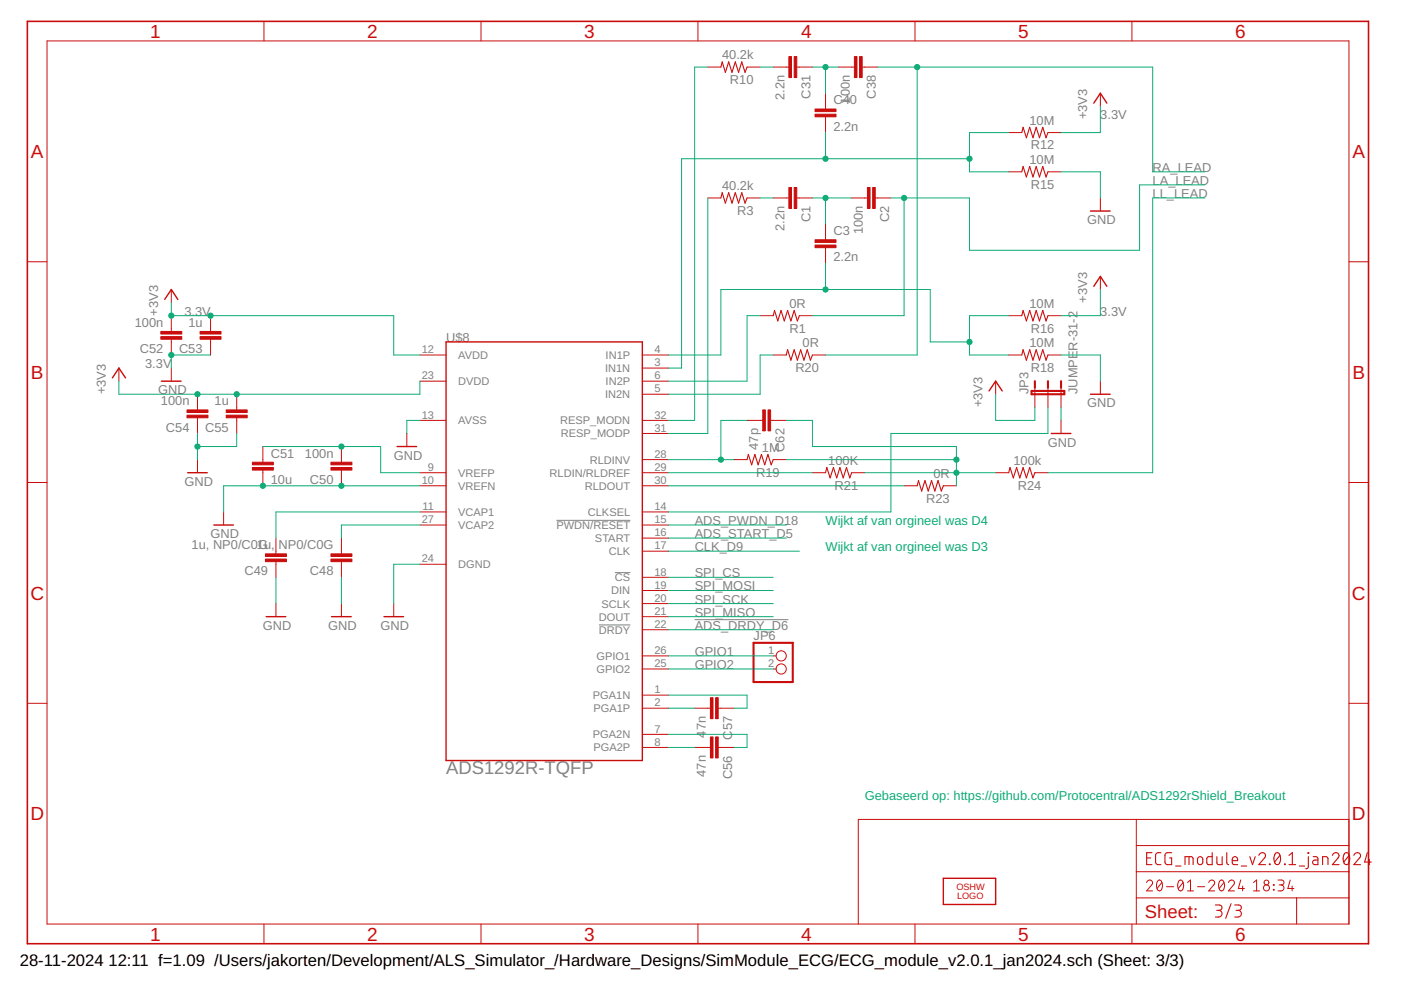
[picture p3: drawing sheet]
<svg xmlns="http://www.w3.org/2000/svg" width="297mm" height="210mm" viewBox="0 0 297 210" stroke-linecap="round" stroke-linejoin="round" font-family="sans-serif">
<path d="M118 110.3h15.6M127 132.5h6.6M130.4 121.4h3.2M147.3 131.4h19.9" fill="none" stroke="#808080" stroke-width=".21"/>
<g fill="none" stroke="#c90d0c" stroke-width=".3">
<path d="M231.9 21.9l1.4-2.1 1.4 2.1M231.2 44.7h4.2M34.9 63.5l1.4-2.1 1.4 2.1M94.6 72.5h41.6v88.7h-41.6zM231.9 60.7l1.4-2.1 1.4 2.1M23.8 80.1l1.4-2.1 1.4 2.1M34.2 80.8h4.2M84.2 94.7h4.1M209.7 82.9l1.4-2.1 1.4 2.1M222.9 91.9h4.2M231.2 83.6h4.2M39.8 100.2h4.1"/>
<path d="M45.3 111.3h4.2M56.4 130.7h4.2M70.3 130.7h4.2M81.4 130.7h4.2M200 186.2h11.1v5.6h-11.1z"/>
</g>
<g fill="none" stroke="#c90d0c" stroke-width=".21">
<path d="M10 8.7h276v187.2h-276zM56 4.5v4.2M102 4.5v4.2M148 4.5v4.2M150.1 14.2h2.7M158.4 14.2h2.8M163.9 14.2h3.4M168.9 14.2h3.4M175 19.8v3.3M177.8 14.2h3.3M182.8 14.2h3.3M194 4.5v4.2"/>
<path d="M233.3 19.8v2.8M240 4.5v4.2M175 24.8v3.3M213.9 28.1h2.7M213.9 36.4h2.7M222.2 28.1h2.8M222.2 36.4h2.8M5.8 55.5h4.2M150.1 42h2.7M158.4 42h2.8M163.9 42h3.4M168.9 42h3.4"/>
<path d="M175 47.5v3.3M175 52.5v3.3M180.6 42h3.3M185.6 42h3.3M233.3 42v2.7M233.3 58.6v2.8M286 55.5h4.2M25.2 78v2.8M36.3 61.4v2.8M36.3 66.9v3.4M36.3 71.9v3.4M36.3 78v2.8"/>
<path d="M44.6 66.9v3.4M44.6 71.9v3.4M89 75.3h5.6M136.2 78h5.5M136.2 75.3h5.5M161.2 66.9h2.7M163.9 75.3h2.8M169.5 66.9h2.8M172.3 75.3h2.7M213.9 75.3h2.7M213.9 66.9h2.7M222.2 75.3h2.8"/>
<path d="M222.2 66.9h2.8M41.9 83.6v3.3M41.9 88.6v3.3M41.9 97.5v2.7M50.2 83.6v3.3M50.2 88.6v3.3M55.7 94.7v3.3M55.7 99.7v3.3M72.4 94.7v3.3M72.4 99.7v3.3M86.3 91.9v2.8M89 80.8h5.6"/>
<path d="M89 89.1h5.6M136.2 83.6h5.5M136.2 80.8h5.5M136.2 89.1h5.5M136.2 97.5h5.5M136.2 91.9h5.5M155.6 97.5h2.8M158.4 89.1h3.3M163.4 89.1h3.3M163.9 97.5h2.8M211.1 80.8v2.8M219.4 82.2v4.2"/>
<path d="M222.2 82.2v4.2M225 82.2v4.2M225 89.1v2.8M233.3 80.8v2.8M5.8 102.3h4.2M47.4 108.5v2.8M58.5 114.1v3.3M58.5 119.1v3.3M72.4 114.1v3.3M72.4 119.1v3.3M89 100.2h5.6M89 103h5.6"/>
<path d="M89 108.5h5.6M89 111.3h5.6M89 119.6h5.6M136.2 100.2h5.5M136.2 103h5.5M136.2 108.5h5.5M136.2 111.3h5.5M136.2 116.9h5.5M136.2 114.1h5.5M172.3 100.2h2.7M180.6 100.2h2.7M191.7 103h2.8"/>
<path d="M200 103h2.8M211.1 100.2h2.8M219.4 100.2h2.8M286 102.3h4.2M58.5 128v2.7M72.4 128v2.7M83.5 128v2.7M136.2 125.2h5.5M136.2 130.7h5.5M136.2 128h5.5M136.2 122.4h5.5M136.2 133.5h5.5"/>
<path d="M136.2 139.1h5.5M163.9 139.1h.6M5.8 149.1h4.2M136.2 141.8h5.5M136.2 147.4h5.5M136.2 150.2h5.5M136.2 155.7h5.5M136.2 158.5h5.5M147.3 150.2h3.3M147.3 158.5h3.3M152.3 150.2h3.3M152.3 158.5h3.3"/>
<path d="M163.9 141.8h.6M286 149.1h4.2M240.9 173.7v22.2M240.9 179.3h45.1M286 173.7h-104v22.2M56 195.9v4.2M102 195.9v4.2M148 195.9v4.2M194 195.9v4.2M240 195.9v4.2M240.9 190.4h45.1M240.9 184.8h45.1"/>
<path d="M243.1 187.1a.63 .63 0 0 1 .9-.5 .63 .63 0 0 1 .2 1l-1.1 1.3h1.3M245.5 186.8a.52 .52 0 0 1 .6-.1 .52 .52 0 0 1 .3 .5 1.3 1.3 0 0 1-.6 1.7 1.35 1.35 0 0 1-.4-2zM246.3 187.1l-1 1.3M247.3 188h1.5M250 186.8a.53 .53 0 0 1 .6-.2 .53 .53 0 0 1 .3 .6 1.3 1.3 0 0 1-.6 1.7 1.35 1.35 0 0 1-.4-2zM250.8 187.1l-1 1.3M251.8 188.9h1.2M251.8 187.1l.6-.5v2.3M253.9 188h1.5M256.3 187.1a.63 .63 0 0 1 .9-.5 .63 .63 0 0 1 .1 1l-1 1.3h1.2M258.7 186.8a.52 .52 0 0 1 .6-.1 .52 .52 0 0 1 .2 .5 1.3 1.3 0 0 1-.5 1.7 1.35 1.35 0 0 1-.4-2zM259.5 187.1l-1 1.3"/>
<path d="M260.5 187.1a.63 .63 0 0 1 .8-.5 .63 .63 0 0 1 .2 1l-1 1.3h1.2M263.1 186.6l-.5 1.8h1.2M263.5 187.9v1M265.8 188.9h1.3M265.8 187.1l.6-.5v2.3M270 187.6l.1 .1zM270 188.6l.1 .1zM271 186.6h.7a.52 .52 0 0 1 .5 .5 .52 .52 0 0 1-.5 .5h-.5M271.6 187.6a.63 .63 0 0 1 .6 .7 .63 .63 0 0 1-.6 .6h-.6M273.6 186.6l-.6 1.8h1.3M274 187.9v1M274.9 190.4v5.5"/>
<circle cx="165.6" cy="139.1" r="1.08"/>
<circle cx="165.6" cy="141.8" r="1.08"/>
<circle cx="268.5" cy="188.2" r=".64"/>
<circle cx="268.5" cy="187.1" r=".51"/>
</g>
<g fill="#c90d0c" stroke="#c90d0c" stroke-width=".21">
<path d="M70.2 117.4h4.4v.6h-4.4z"/>
<path d="M70.2 118.5h4.4v.6h-4.4z"/>
<path d="M56.3 117.4h4.4v.6h-4.4z"/>
<path d="M56.3 118.5h4.4v.6h-4.4z"/>
<path d="M70.2 98h4.4v.6h-4.4z"/>
<path d="M70.2 99.1h4.4v.6h-4.4z"/>
<path d="M53.5 99.1h4.5v.6h-4.5z"/>
<path d="M53.5 98h4.5v.6h-4.5z"/>
<path d="M34.1 70.3h4.4v.5h-4.4z"/>
<path d="M34.1 71.4h4.4v.5h-4.4z"/>
<path d="M42.4 70.3h4.5v.5h-4.5z"/>
<path d="M42.4 71.4h4.5v.5h-4.5z"/>
<path d="M39.6 86.9h4.5v.6h-4.5z"/>
<path d="M39.6 88h4.5v.6h-4.5z"/>
<path d="M48 86.9h4.4v.6h-4.4z"/>
<path d="M48 88h4.4v.6h-4.4z"/>
<path d="M150.6 156.3h.6v4.4h-.6z"/>
<path d="M151.7 156.3h.6v4.4h-.6z"/>
<path d="M150.6 147.9h.6v4.5h-.6z"/>
<path d="M151.7 147.9h.6v4.5h-.6z"/>
<path d="M161.7 86.9h.6v4.5h-.6z"/>
<path d="M162.8 86.9h.6v4.5h-.6z"/>
<path d="M167.3 39.8h.5v4.4h-.5z"/>
<path d="M168.4 39.8h.5v4.4h-.5z"/>
<path d="M183.9 39.8h.6v4.4h-.6z"/>
<path d="M185 39.8h.6v4.4h-.6z"/>
<path d="M172.8 52h4.4v.5h-4.4z"/>
<path d="M172.8 50.8h4.4v.6h-4.4z"/>
<path d="M167.3 12h.5v4.4h-.5z"/>
<path d="M168.4 12h.5v4.4h-.5z"/>
<path d="M181.1 12h.6v4.4h-.6z"/>
<path d="M182.2 12h.6v4.4h-.6z"/>
<path d="M172.8 24.2h4.4v.6h-4.4z"/>
<path d="M172.8 23.1h4.4v.6h-4.4z"/>
</g>
<g fill="none" stroke="#c90d0c" stroke-width=".23">
<path d="M152.8 14.2l.3-1.1 .7 2.2 .7-2.2 .7 2.2 .7-2.2 .7 2.2 .7-2.2 .7 2.2 .4-1.1M216.6 28.1l.3-1.1 .7 2.2 .7-2.2 .7 2.2 .7-2.2 .7 2.2 .7-2.2 .7 2.2 .4-1.1M216.6 36.4l.3-1.1 .7 2.2 .7-2.2 .7 2.2 .7-2.2 .7 2.2 .7-2.2 .7 2.2 .4-1.1M152.8 42l.3-1.1 .7 2.2 .7-2.2 .7 2.2 .7-2.2 .7 2.2 .7-2.2 .7 2.2 .4-1.1M163.9 66.9l.3-1.1 .7 2.3 .7-2.3 .7 2.3 .7-2.3 .7 2.3 .7-2.3 .7 2.3 .4-1.2M166.7 75.3l.3-1.2 .7 2.3 .7-2.3 .7 2.3 .7-2.3 .7 2.3 .7-2.3 .6 2.3 .5-1.1M216.6 66.9l.3-1.1 .7 2.3 .7-2.3 .7 2.3 .7-2.3 .7 2.3 .7-2.3 .7 2.3 .4-1.2M216.6 75.3l.3-1.2 .7 2.3 .7-2.3 .7 2.3 .7-2.3 .7 2.3 .7-2.3 .7 2.3 .4-1.1M158.4 97.5l.3-1.1 .7 2.2 .6-2.2 .7 2.2 .7-2.2 .7 2.2 .7-2.2 .7 2.2 .4-1.1M175 100.2l.3-1.1 .7 2.2 .7-2.2 .7 2.2 .7-2.2 .7 2.2 .7-2.2 .7 2.2 .4-1.1M194.5 103l.2-1.1 .7 2.2 .7-2.2 .7 2.2 .7-2.2 .7 2.2 .7-2.2 .7 2.2 .4-1.1M213.9 100.2l.2-1.1 .7 2.2 .7-2.2 .7 2.2 .7-2.2 .7 2.2 .7-2.2 .7 2.2 .4-1.1"/>
<path d="M243.1 181.9h.9M244.2 180.8h-1.1v2.5h1.1M246.1 180.8l-.9 .1-.2 .5 .1 1.7 .3 .2h.7M248.4 180.8h-1l-.4 .4v1.7l.4 .4h1v-1.4h-.4M249.3 183.6h1.1M251.2 183.3v-1.7l1.6 .2 .2 1.5M252.1 181.6v1.7M254 181.8l.6-.2a1.02 1.02 0 0 1 .1 1.7h-.5l-.3-.3zM257 180.8v2.5h-.9l-.2-.4v-1l.4-.3h.7M257.7 191.9h.8a.57 .57 0 0 1 .6 .5 .57 .57 0 0 1-.6 .6h-.5M258 181.6v1.5l.4 .2h.7v-1.7M258.4 193a.71 .71 0 0 1 .7 .7 .71 .71 0 0 1-.7 .7h-.7"/>
<path d="M260.1 180.8v2.1l.1 .3 .3 .1M261 191.6l-1.1 3.1M261.3 182.5h1.1a.6 .6 0 0 0-.4-.9 .6 .6 0 0 0-.7 .6l.1 1 1 .1M261.8 191.9h.8a.57 .57 0 0 1 .6 .5 .57 .57 0 0 1-.6 .6h-.5M262.5 193a.71 .71 0 0 1 .7 .7 .71 .71 0 0 1-.7 .7h-.7M263.2 183.6h1.1M265 181.6l.6 1.7 .5-1.7M266.9 181.4a.7 .7 0 0 1 1-.6 .7 .7 0 0 1 .2 1.1l-1.2 1.4h1.4M269.1 183.2l.2 .1zM270.5 180.9a.72 .72 0 0 1 .8 .1 .72 .72 0 0 1 .2 .7 1.19 1.19 0 0 1-.7 1.6 1.17 1.17 0 0 1-.7-1.6zM271.4 181.4l-1.2 1.4M272.3 183.2l.2 .1z"/>
<path d="M273.3 183.3h1.4M273.3 181.4l.7-.6v2.5M275.5 183.6h1.1M277.3 180.8l.2 .1zM277.4 181.6v2.3l-.6 .3M278.4 181.6l.8 .1 .2 .4v1.2h-.6a.49 .49 0 0 1-.5-.5 .49 .49 0 0 1 .5-.4h.6M280.4 183.3v-1.7l1 .2 .2 1.5M282.5 181.4a.7 .7 0 0 1 1-.6 .7 .7 0 0 1 .2 1.1l-1.2 1.4h1.4M285.2 180.9a.72 .72 0 0 1 .7 .1 .72 .72 0 0 1 .3 .7 1.19 1.19 0 0 1-.7 1.6 1.15 1.15 0 0 1-.7-1.6zM286 181.4l-1.1 1.4M287 181.4a.7 .7 0 0 1 1-.6 .7 .7 0 0 1 .2 1.1l-1.2 1.4h1.5M289.9 180.8l-.6 2h1.4"/>
<path d="M290.3 182.2v1.1"/>
</g>
<path d="M5.8 4.5h284.4v195.6h-284.4z" fill="none" stroke="#c90d0c" stroke-width=".34"/>
<path d="M218.7 82.9h7v.7h-7zM219.4 80.8v1.4M222.2 80.8v1.4M225 80.8v1.4M159.8 136.3h8.3v8.3h-8.3z" fill="none" stroke="#c90d0c" stroke-width=".44"/>
<g fill="none" stroke="#0dab76" stroke-width=".21">
<path d="M150.1 14.2h-2.8v74.9h-5.6M161.2 14.2h2.7M172.3 14.2h5.5M175 14.2v5.6M186.1 14.2h58.3v22.2h11.1M194.5 14.2v61.1h-19.5M175 28.1v5.6M205.5 33.7h-61v44.3h-2.8M213.9 28.1h-8.4v8.3h8.4M225 36.4h8.3v5.6M233.3 22.6v5.5h-8.3M255.5 39.2h-13.9v13.9h-36.1v-11.1h-16.6"/>
<path d="M150.1 42v49.9h-8.4M161.2 42h2.7M172.3 42h8.3M175 42v5.5M175 55.8v5.6M191.7 42v24.9h-19.4M255.5 42h-11.1v58.2h-22.2M36.3 64.2v2.7h47.2v8.4h5.5M44.6 75.3h-8.3v2.7M161.2 66.9h-2.8v13.9h-16.7M163.9 75.3h-2.7v8.3h-19.5M205.5 72.5h-8.3v-11.1h-44.4v13.9h-11.1"/>
<path d="M213.9 66.9h-8.4v8.4h8.4M225 75.3h8.3v5.5M233.3 61.4v5.5h-8.3M25.2 80.8v2.8h63.8v-2.8M41.9 91.9v5.6M50.2 91.9v2.8h-8.3M55.7 94.7h25v5.5h8.3M89 89.1h-2.7v2.8M141.7 97.5h13.9M158.4 89.1h-5.6v8.4M166.7 89.1h5.6v5.6h30.5v8.3M166.7 97.5h36.1"/>
<path d="M211.1 83.6v5.5h8.3v-2.7M222.2 86.4v5.5h-33.3v16.6h-47.2M225 86.4v2.7M89 111.3h-16.6v2.8M89 108.5h-30.5v5.6M89 119.6h-5.5v8.4M89 103h-41.6v5.5M141.7 103h50M141.7 111.3h25M141.7 100.2h30.6M141.7 116.9h27.8M141.7 114.1h25"/>
<path d="M183.3 100.2h27.8M58.5 122.4v5.6M72.4 122.4v5.6M141.7 130.7h22.2M141.7 128h22.2M141.7 125.2h22.2M141.7 139.1h22.2M141.7 122.4h22.2M141.7 133.5h22.2M141.7 158.5h5.6M141.7 155.7h16.7v2.8h-2.8M141.7 147.4h16.7v2.8h-2.8"/>
<path d="M141.7 150.2h5.6M141.7 141.8h22.2"/>
</g>
<g fill="#0dab76" stroke="#0dab76" stroke-width=".21">
<circle cx="36.3" cy="75.3" r=".55"/>
<circle cx="41.9" cy="94.7" r=".55"/>
<circle cx="72.4" cy="103" r=".55"/>
<circle cx="55.7" cy="103" r=".55"/>
<circle cx="72.4" cy="94.7" r=".55"/>
<circle cx="191.7" cy="42" r=".55"/>
<circle cx="175" cy="42" r=".55"/>
<circle cx="175" cy="14.2" r=".55"/>
<circle cx="194.5" cy="14.2" r=".55"/>
<circle cx="205.5" cy="33.7" r=".55"/>
<circle cx="175" cy="33.7" r=".55"/>
<circle cx="205.5" cy="72.5" r=".55"/>
<circle cx="175" cy="61.4" r=".55"/>
<circle cx="152.8" cy="97.5" r=".55"/>
<circle cx="202.8" cy="100.2" r=".55"/>
<circle cx="202.8" cy="97.5" r=".55"/>
<circle cx="41.9" cy="83.6" r=".55"/>
<circle cx="50.2" cy="83.6" r=".55"/>
<circle cx="44.6" cy="66.9" r=".55"/>
<circle cx="36.3" cy="66.9" r=".55"/>
</g>
<g font-size="4" fill="#c90d0c">
<text x="31.8" y="8">1</text>
<text x="77.8" y="8">2</text>
<text x="123.9" y="8">3</text>
<text x="169.9" y="8">4</text>
<text x="215.9" y="8">5</text>
<text x="261.9" y="8">6</text>
<text x="6.5" y="33.5">A</text>
<text x="286.7" y="33.5">A</text>
<text x="6.5" y="80.3">B</text>
<text x="286.7" y="80.3">B</text>
<text x="6.4" y="127.1">C</text>
<text x="286.6" y="127.1">C</text>
<text x="6.4" y="173.9">D</text>
<text x="286.6" y="173.9">D</text>
<text x="31.8" y="199.4">1</text>
<text x="77.8" y="199.4">2</text>
<text x="123.9" y="199.4">3</text>
<text x="169.9" y="199.4">4</text>
<text x="215.9" y="199.4">5</text>
<text x="261.9" y="199.4">6</text>
</g>
<text font-size="3.9" fill="#808080" x="94.6" y="164">ADS1292R-TQFP</text>
<text font-size="3.9" fill="#c90d0c" x="242.7" y="194.7">Sheet:</text>
<g font-size="3.5">
<text x="4.2" y="204.7">28-11-2024</text>
<text x="23" y="204.7">12:11 f=1.09 /Users/jakorten/Development/ALS_Simulator_/Hardware_Designs/SimModule_ECG/ECG_module_v2.0.1_jan2024.sch (Sheet: 3/3)</text>
</g>
<g font-size="2.7" fill="#808080">
<text x="153.1" y="12.6">40.2k</text>
<text x="154.8" y="17.8">R10</text>
<text x="166.3" y="21.2" transform="rotate(-90 166.3 21.2)">2.2n</text>
<text x="171.8" y="20.9" transform="rotate(-90 171.8 20.9)">C31</text>
<text x="176.7" y="22.1">C40</text>
<text x="180.2" y="22" transform="rotate(-90 180.2 22)">100n</text>
<text x="185.7" y="20.9" transform="rotate(-90 185.7 20.9)">C38</text>
<text x="176.7" y="27.7">2.2n</text>
<text x="218.3" y="26.4">10M</text>
<text x="230.5" y="25.3" transform="rotate(-90 230.5 25.3)">+3V3</text>
<text x="233.3" y="25.3">3.3V</text>
<text x="218.3" y="34.8">10M</text>
<text x="218.6" y="31.7">R12</text>
<text x="153.1" y="40.3">40.2k</text>
<text x="218.6" y="40">R15</text>
<text x="244.4" y="39.2">LA_LEAD</text>
<text x="244.4" y="42">LL_LEAD</text>
<text x="244.4" y="36.4">RA_LEAD</text>
<text x="156.3" y="45.6">R3</text>
<text x="171.8" y="47.1" transform="rotate(-90 171.8 47.1)">C1</text>
<text x="188.5" y="47.1" transform="rotate(-90 188.5 47.1)">C2</text>
<text x="230.5" y="47.5">GND</text>
<text x="166.3" y="48.9" transform="rotate(-90 166.3 48.9)">2.2n</text>
<text x="176.7" y="49.9">C3</text>
<text x="182.9" y="49.7" transform="rotate(-90 182.9 49.7)">100n</text>
<text x="176.7" y="55.4">2.2n</text>
<text x="167.4" y="65.3">0R</text>
<text x="218.3" y="65.3">10M</text>
<text x="230.5" y="64.2" transform="rotate(-90 230.5 64.2)">+3V3</text>
<text x="28.6" y="69.3">100n</text>
<text x="33.5" y="66.9" transform="rotate(-90 33.5 66.9)">+3V3</text>
<text x="39.1" y="66.9">3.3V</text>
<text x="39.9" y="69.3">1u</text>
<text x="167.4" y="70.5">R1</text>
<text x="218.6" y="70.5">R16</text>
<text x="233.3" y="66.9">3.3V</text>
<text x="29.6" y="74.8">C52</text>
<text x="38" y="74.8">C53</text>
<text x="94.6" y="72.5">U$8</text>
<text x="170.2" y="73.6">0R</text>
<text x="218.3" y="73.6">10M</text>
<text x="22.4" y="83.6" transform="rotate(-90 22.4 83.6)">+3V3</text>
<text x="30.8" y="78">3.3V</text>
<text x="33.5" y="83.6">GND</text>
<text x="168.6" y="78.8">R20</text>
<text x="218" y="83.6" transform="rotate(-90 218 83.6)">JP3</text>
<text x="218.6" y="78.8">R18</text>
<text x="228.4" y="83.6" transform="rotate(-90 228.4 83.6)">JUMPER-31-2</text>
<text x="34.1" y="85.9">100n</text>
<text x="45.5" y="85.9">1u</text>
<text x="208.3" y="86.4" transform="rotate(-90 208.3 86.4)">+3V3</text>
<text x="230.5" y="86.4">GND</text>
<text x="35.2" y="91.5">C54</text>
<text x="43.5" y="91.5">C55</text>
<text x="160.7" y="95.3" transform="rotate(-90 160.7 95.3)">47p</text>
<text x="161.5" y="95.8">1M</text>
<text x="166.3" y="95.8" transform="rotate(-90 166.3 95.8)">C62</text>
<text x="222.2" y="94.7">GND</text>
<text x="57.4" y="97">C51</text>
<text x="64.6" y="97">100n</text>
<text x="83.5" y="97.5">GND</text>
<text x="160.3" y="101">R19</text>
<text x="175.6" y="98.6">100K</text>
<text x="197.9" y="101.3">0R</text>
<text x="214.9" y="98.6">100k</text>
<text x="39.1" y="103">GND</text>
<text x="57.4" y="102.6">10u</text>
<text x="65.7" y="102.6">C50</text>
<text x="176.9" y="103.8">R21</text>
<text x="196.4" y="106.6">R23</text>
<text x="215.8" y="103.8">R24</text>
<text x="147.3" y="111.3">ADS_PWDN_D18</text>
<text x="40.6" y="116.5">1u, NP0/C01u,</text>
<text x="44.6" y="114.1">GND</text>
<text x="54.7" y="116.5">G</text>
<text x="59" y="116.5">NP0/C0G</text>
<text x="147.3" y="116.9">CLK_D9</text>
<text x="147.3" y="114.1">ADS_START_D5</text>
<text x="51.8" y="122">C49</text>
<text x="65.7" y="122">C48</text>
<text x="147.3" y="125.2">SPI_MOSI</text>
<text x="147.3" y="122.4">SPI_CS</text>
<text x="147.3" y="130.7">SPI_MISO</text>
<text x="147.3" y="128">SPI_SCK</text>
<text x="55.7" y="133.5">GND</text>
<text x="69.6" y="133.5">GND</text>
<text x="80.7" y="133.5">GND</text>
<text x="147.3" y="133.5">ADS_DRDY_D6</text>
<text x="159.8" y="135.6">JP6</text>
<text x="147.3" y="139.1">GPIO1</text>
<text x="147.3" y="141.8">GPIO2</text>
<text x="149.7" y="156.4" transform="rotate(-90 149.7 156.4)">47n</text>
<text x="155.2" y="156.8" transform="rotate(-90 155.2 156.8)">C57</text>
<text x="149.7" y="164.7" transform="rotate(-90 149.7 164.7)">47n</text>
<text x="155.2" y="165.2" transform="rotate(-90 155.2 165.2)">C56</text>
</g>
<g font-size="2.7" fill="#0dab76">
<text x="175" y="111.3">Wijkt af van orgineel was D4</text>
<text x="175" y="116.9">Wijkt af van orgineel was D3</text>
<text x="183.4" y="169.6">Gebaseerd op: https://github.com/Protocentral/ADS1292rShield_Breakout</text>
</g>
<g font-size="2.3" fill="#808080">
<text x="89.4" y="74.9">12</text>
<text x="97.1" y="76.1">AVDD</text>
<text x="128.4" y="76.1">IN1P</text>
<text x="138.7" y="77.6">3</text>
<text x="138.7" y="74.9">4</text>
<text x="89.4" y="80.4">23</text>
<text x="97.1" y="81.6">DVDD</text>
<text x="128.3" y="78.9">IN1N</text>
<text x="128.4" y="81.6">IN2P</text>
<text x="138.7" y="83.2">5</text>
<text x="138.7" y="80.4">6</text>
<text x="89.4" y="88.7">13</text>
<text x="97.1" y="90">AVSS</text>
<text x="118.8" y="90">RESP_MODN</text>
<text x="128.3" y="84.4">IN2N</text>
<text x="138.7" y="88.7">32</text>
<text x="118.9" y="92.7">RESP_MODP</text>
<text x="138.7" y="91.5">31</text>
<text x="90.7" y="99.8">9</text>
<text x="97.1" y="101.1">VREFP</text>
<text x="116.5" y="101.1">RLDIN/RLDREF</text>
<text x="125" y="98.3">RLDINV</text>
<text x="138.7" y="97.1">28</text>
<text x="138.7" y="99.8">29</text>
<text x="89.4" y="102.6">10</text>
<text x="97.1" y="103.8">VREFN</text>
<text x="124" y="103.8">RLDOUT</text>
<text x="138.7" y="102.6">30</text>
<text x="89.4" y="110.9">27</text>
<text x="89.6" y="108.2">11</text>
<text x="97.1" y="109.4">VCAP1</text>
<text x="97.1" y="112.2">VCAP2</text>
<text x="118" y="112.2">PWDN/RESET</text>
<text x="124.6" y="109.4">CLKSEL</text>
<text x="138.7" y="110.9">15</text>
<text x="138.7" y="113.7">16</text>
<text x="138.7" y="108.2">14</text>
<text x="89.4" y="119.3">24</text>
<text x="126.1" y="114.9">START</text>
<text x="129.1" y="117.7">CLK</text>
<text x="138.7" y="116.5">17</text>
<text x="97.1" y="120.5">DGND</text>
<text x="130.4" y="123.3">CS</text>
<text x="138.7" y="124.8">19</text>
<text x="138.7" y="122">18</text>
<text x="127" y="131.6">DOUT</text>
<text x="127.5" y="128.8">SCLK</text>
<text x="129.6" y="126">DIN</text>
<text x="138.7" y="130.4">21</text>
<text x="138.7" y="127.6">20</text>
<text x="127" y="134.4">DRDY</text>
<text x="138.7" y="133.1">22</text>
<text x="126.5" y="139.9">GPIO1</text>
<text x="126.5" y="142.7">GPIO2</text>
<text x="138.7" y="138.7">26</text>
<text x="138.7" y="141.4">25</text>
<text x="162.8" y="138.7">1</text>
<text x="162.8" y="141.4">2</text>
<text x="125.7" y="148.2">PGA1N</text>
<text x="138.7" y="147">1</text>
<text x="138.7" y="149.8">2</text>
<text x="125.8" y="151">PGA1P</text>
<text x="138.7" y="155.3">7</text>
<text x="125.7" y="156.5">PGA2N</text>
<text x="125.8" y="159.3">PGA2P</text>
<text x="138.7" y="158.1">8</text>
</g>
<g font-size="1.9" fill="#c90d0c">
<text x="202.8" y="188.7">OSHW</text>
<text x="202.9" y="190.7">LOGO</text>
</g>
</svg>
